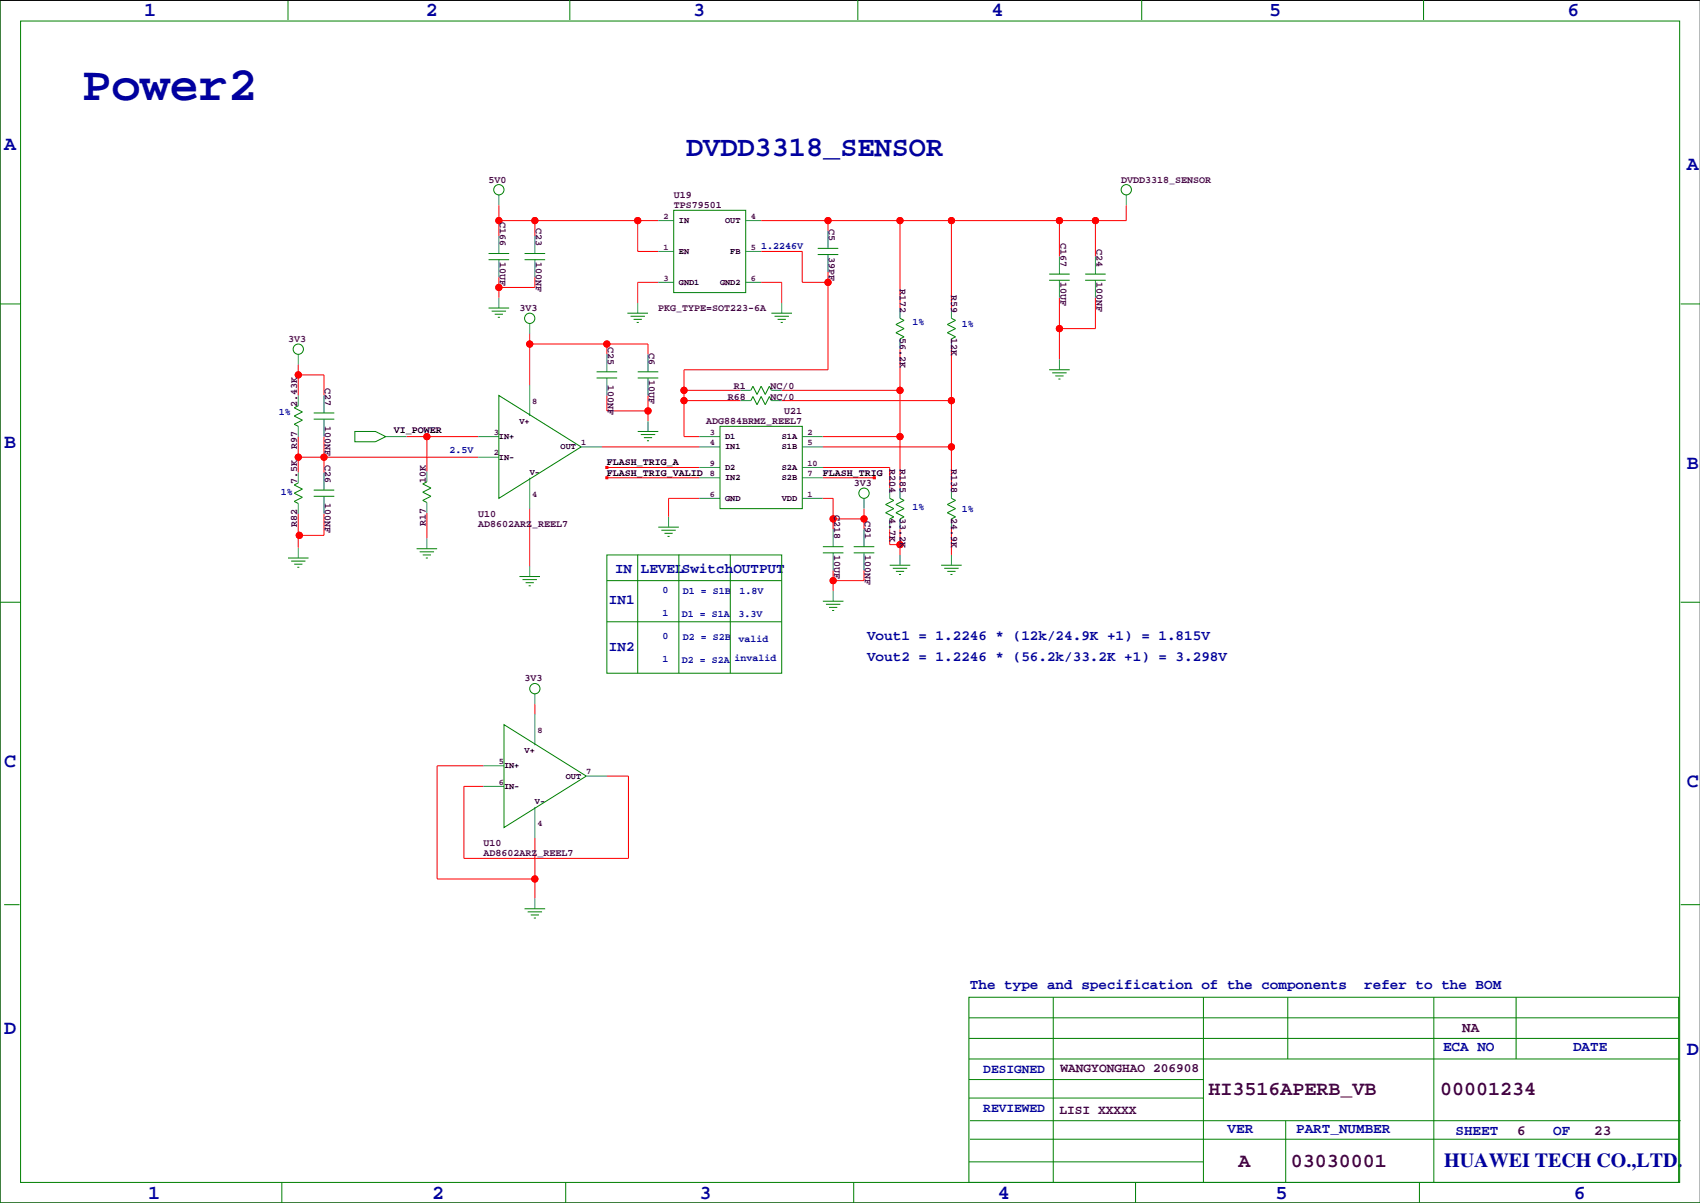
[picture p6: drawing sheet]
<svg xmlns="http://www.w3.org/2000/svg" width="420mm" height="297mm" viewBox="0 0 420 297" stroke-linecap="round" stroke-linejoin="round" font-family="sans-serif">
<path d="M419.9 .1h-419.9v296.9h419.9" fill="none" stroke="#000" stroke-width=".25"/>
<g fill="none" stroke="#f00" stroke-width=".25">
<path d="M123.2 54.5h39.4M123.2 50.7v7.6M132.1 54.5v3.8M157.5 54.5v7.6h5.1M204.5 54.5v2.5M222.2 54.5v21.6M234.9 54.5v21.6M261.6 54.5v8.9M270.5 54.5v8.9M278.1 50.7v3.8h-90.1M123.2 68.4v5.1M132.1 68.4v2.6h-8.9"/>
<path d="M162.6 69.7h-5.1v5.1M188 62.1h10.1v7.6h6.4M188 69.7h5v5.1M204.5 67.2v24.1h-35.6v16.5h3.8M261.6 73.5v15.3M270.5 73.5v7.6h-8.9M73.7 92.6h6.3v5M73.7 90v7.6M130.8 84.9h29.2v2.6M130.8 82.4v12.7M149.9 84.9v2.6M149.9 97.6v3.9h10.1"/>
<path d="M160 97.6v6.4M168.9 98.9h14M168.9 96.4h14M193 98.9h41.9M193 96.4h29.2M222.2 86.2v34.3M234.9 86.2v34.3M73.7 107.8v8.9M73.7 112.9h44.4M80 107.8v8.9M100.3 107.8h17.8M105.4 107.8v8.6"/>
<path d="M148.6 110.3h24.1M149.9 115.4h22.8M149.9 118h22.8M203.2 107.8h19M203.2 110.3h31.7M203.2 115.4h16.5v5.1M203.2 118h12.7M73.7 126.9v4.5h.2v.8M80 126.9v5.3h-6.3v3M105.4 126.6v6.4M130.8 125.6v14.2M172.7 123h-7.6v4.6"/>
<path d="M203.2 123h2.5v7.7M205.7 128.1h7.7M213.4 125.6v5.1M219.7 130.7v3.8h2.5M222.2 130.7v6.3M234.9 130.7v6.3M205.7 140.8v5.1M213.4 140.8v2.6h-7.7M132.1 173.8v2.6M119.4 189.1h-11.5v27.9h24.2M149.9 191.6h5.3v20.3h-40.6v-17.7h4.8M132.1 206.9v15"/>
<circle cx="123.2" cy="54.5" r=".76"/>
<circle cx="132.1" cy="54.5" r=".76"/>
<circle cx="157.5" cy="54.5" r=".76"/>
<circle cx="204.5" cy="54.5" r=".76"/>
<circle cx="222.3" cy="54.5" r=".76"/>
<circle cx="235" cy="54.5" r=".76"/>
<circle cx="261.6" cy="54.5" r=".76"/>
<circle cx="270.5" cy="54.5" r=".76"/>
<circle cx="123.2" cy="71" r=".76"/>
<circle cx="204.5" cy="69.7" r=".76"/>
<circle cx="73.7" cy="92.6" r=".76"/>
<circle cx="130.8" cy="84.9" r=".76"/>
<circle cx="149.9" cy="84.9" r=".76"/>
<circle cx="168.9" cy="96.4" r=".76"/>
<circle cx="168.9" cy="98.9" r=".76"/>
<circle cx="222.3" cy="96.4" r=".76"/>
<circle cx="235" cy="98.9" r=".76"/>
<circle cx="261.6" cy="81.1" r=".76"/>
<circle cx="73.7" cy="112.9" r=".76"/>
<circle cx="80" cy="112.9" r=".76"/>
<circle cx="105.4" cy="107.8" r=".76"/>
<circle cx="160" cy="101.5" r=".76"/>
<circle cx="222.3" cy="107.8" r=".76"/>
<circle cx="235" cy="110.3" r=".76"/>
<circle cx="73.9" cy="132.2" r=".76"/>
<circle cx="205.7" cy="128.1" r=".76"/>
<circle cx="213.4" cy="128.1" r=".76"/>
<circle cx="222.3" cy="134.5" r=".76"/>
<circle cx="205.7" cy="143.4" r=".76"/>
<circle cx="132.1" cy="217" r=".76"/>
</g>
<g fill="#f00" stroke="#f00" stroke-width=".25">
<path d="M149.6 117.7h.5v.5h-.5z" fill-rule="evenodd"/>
<path d="M149.6 115.2h.5v.5h-.5z" fill-rule="evenodd"/>
<path d="M215.6 117.7h.6v.5h-.6z" fill-rule="evenodd"/>
<circle cx="132.1" cy="217" r=".76"/>
<circle cx="205.7" cy="143.4" r=".76"/>
<circle cx="168.9" cy="98.9" r=".76"/>
<circle cx="168.9" cy="96.4" r=".76"/>
<circle cx="204.5" cy="69.7" r=".76"/>
<circle cx="235" cy="98.9" r=".76"/>
<circle cx="235" cy="110.3" r=".76"/>
<circle cx="261.6" cy="81.1" r=".76"/>
<circle cx="160" cy="101.5" r=".76"/>
<circle cx="105.4" cy="107.8" r=".76"/>
<circle cx="235" cy="54.5" r=".76"/>
<circle cx="222.3" cy="54.5" r=".76"/>
<circle cx="204.5" cy="54.5" r=".76"/>
<circle cx="270.5" cy="54.5" r=".76"/>
<circle cx="261.6" cy="54.5" r=".76"/>
<circle cx="123.2" cy="54.5" r=".76"/>
<circle cx="132.1" cy="54.5" r=".76"/>
<circle cx="157.5" cy="54.5" r=".76"/>
<circle cx="123.2" cy="71" r=".76"/>
<circle cx="130.8" cy="84.9" r=".76"/>
<circle cx="149.9" cy="84.9" r=".76"/>
<circle cx="73.7" cy="112.9" r=".76"/>
<circle cx="80" cy="112.9" r=".76"/>
<circle cx="73.7" cy="92.6" r=".76"/>
<circle cx="222.3" cy="134.5" r=".76"/>
<circle cx="222.3" cy="96.4" r=".76"/>
<circle cx="222.3" cy="107.8" r=".76"/>
<circle cx="213.4" cy="128.1" r=".76"/>
<circle cx="205.7" cy="128.1" r=".76"/>
<circle cx="73.9" cy="132.2" r=".76"/>
</g>
<g fill="none" stroke="#008080" stroke-width=".25">
<path d="M123.2 48.1v2.6M123.2 58.3v4.3M132.1 58.3v4.3M162.6 54.5h3.8M184.1 54.5h3.9M204.5 57v4.3M278.1 48.1v2.6M123.2 64.1v4.3M123.2 73.5v2.6M130.8 79.9v2.5M132.1 64.1v4.3M157.5 74.8v2.5"/>
<path d="M162.6 69.7h3.8M162.6 62.1h3.8M184.1 69.7h3.9M184.1 62.1h3.9M193 74.8v2.5M204.5 62.9v4.3M222.2 76.1v2.5M234.9 76.1v2.5M261.6 63.4v4.3M261.6 69.2v4.3M270.5 63.4v4.3M270.5 69.2v4.3"/>
<path d="M73.7 87.5v2.5M73.7 97.6v2.6M80 97.6v4.4M130.8 95.1v7.6M149.9 87.5v4.3M149.9 93.3v4.3M160 87.5v4.3M160 93.3v4.3M182.9 96.4h2.5M182.9 98.9h2.5M190.5 96.4h2.5M190.5 98.9h2.5"/>
<path d="M222.2 83.7v2.5M234.9 83.7v2.5M261.6 88.8v2.5M73.7 105.3v2.5M73.7 116.7v2.5M80 103.5v4.3M80 116.7v4.3M95.2 107.8h5.1M105.4 116.4v2.6M118.1 107.8h5.1M118.1 112.9h5.1M130.8 118v7.6"/>
<path d="M143.5 110.3h5.1M160 104v2.5M172.7 107.8h5.1M172.7 110.3h5.1M172.7 118h5.1M172.7 115.4h5.1M198.1 107.8h5.1M198.1 110.3h5.1M198.1 118h5.1M198.1 115.4h5.1M73.7 124.3v2.6M73.7 135.2v2.6"/>
<path d="M80 122.5v4.4M105.4 124.1v2.5M105.4 133v2.5M130.8 139.8v2.6M165.1 127.6v2.6M172.7 123h5.1M198.1 123h5.1M205.7 130.7v4.3M205.7 136.5v4.3M213.4 123v2.6M213.4 130.7v4.3M213.4 136.5v4.3"/>
<path d="M219.7 120.5v2.5M219.7 128.1v2.6M222.2 120.5v2.5M222.2 128.1v2.6M222.2 137v2.6M234.9 120.5v2.5M234.9 128.1v2.6M234.9 137v2.6M205.7 145.9v2.5M132.1 171.3v2.5M132.1 176.4v7.6M119.4 189.1h5.1"/>
<path d="M119.4 194.2h5.1M132.1 199.2v7.7M144.8 191.6h5.1M132.1 221.9v2.5"/>
</g>
<g fill="none" stroke="#008000" stroke-width=".25">
<path d="M0 -.1v297.1h419.9M71.1 0v4.9M140.7 0v4.9M211.8 0v4.9M281.9 0v4.9M351.5 0v4.9M5.1 5.2h409.7v286.8h-409.7zM166.4 51.9h17.7v20.3h-17.7zM0 75h5.1M120.6 76.1h5.1M120.6 62.6h5.1M120.6 64.1h5.1"/>
<path d="M121.4 76.8h3.6M122.2 77.6h2M122.9 78.3h.5M129.5 62.6h5.1M129.5 64.1h5.1M154.9 77.3h5.1M155.7 78.1h3.6M156.5 78.9h2M157.2 79.6h.5M190.5 77.3h5.1M191.3 78.1h3.5M192 78.9h2.1"/>
<path d="M192.8 79.6h.5M201.9 61.3h5.1M201.9 62.9h5.1M222.2 78.6l1.1 .5-2.1 1 2.1 1-2.1 1.1 2.1 1-1.1 .5M234.9 78.6l1.1 .5-2.1 1 2.1 1-2.1 1.1 2.1 1-1.1 .5M259.1 67.7h5.1M259.1 69.2h5.1M268 67.7h5M268 69.2h5M415 75h4.9M123.2 97.6l20.3 12.7-20.3 12.7zM147.3 91.8h5.1"/>
<path d="M147.3 93.3h5.1M157.5 91.8h5.1M157.5 93.3h5.1M185.4 96.4l.5-1 1 2 1.1-2 1 2 1-2 .5 1M185.4 98.9l.5-1 1 2 1.1-2 1 2 1-2 .5 1M259.1 91.3h5.1M259.8 92.1h3.6M260.6 92.8h2M261.4 93.6h.5M73.7 100.2l-1.1 .5 2.1 1-2.1 1 2.1 1-2.1 1.1 1.1 .5M73.7 119.2l-1.1 .5 2.1 1.1-2.1 1 2.1 1-2.1 1 1.1 .5M77.5 102h5"/>
<path d="M77.5 103.5h5M87.6 106.5h5.1l2.5 1.3-2.5 1.3h-5.1zM105.4 119l-1 .5 2 1-2 1 2 1-2 1.1 1 .5M157.5 106.5h5.1M158.2 107.3h3.6M159 108.1h2M159.8 108.8h.5M177.8 105.3h20.3v20.3h-20.3zM71.1 137.8h5.1M71.9 138.5h3.5M72.6 139.3h2.1M77.5 121h5"/>
<path d="M77.5 122.5h5M102.9 135.5h5M103.6 136.3h3.6M104.4 137h2M105.2 137.8h.5M149.9 137h43.1v29.2h-43.1zM157.5 137v29.2M162.6 130.2h5M163.3 130.9h3.6M164.1 131.7h2M164.8 132.4h.6M167.6 137v29.2"/>
<path d="M180.3 137v29.2M203.2 135h5.1M203.2 136.5h5.1M210.8 135h5.1M210.8 136.5h5.1M219.7 139.6h5.1M219.7 123l1 .6-2 1 2 1-2 1 2 1-1 .5M222.2 123l1.1 .6-2.1 1 2.1 1-2.1 1 2.1 1-1.1 .5M232.4 139.6h5.1M234.9 123l1.1 .6-2.1 1 2.1 1-2.1 1 2.1 1-1.1 .5M0 148.7h5.1M73.4 140.1h.5"/>
<path d="M128.3 142.4h5M129 143.1h3.6M129.8 143.9h2M130.6 144.6h.5M149.9 153.5h43.1M149.9 143.4h43.1M203.2 148.4h5.1M204 149.2h3.5M204.7 150h2.1M205.5 150.7h.5M220.5 140.3h3.5M221.2 141.1h2.1"/>
<path d="M222 141.8h.5M233.2 140.3h3.5M233.9 141.1h2.1M234.7 141.8h.5M415 148.7h4.9M124.5 178.9l20.3 12.7-20.3 12.7zM1 223.4h3.8M129.5 224.4h5.1M130.3 225.2h3.6M131.1 225.9h2M131.8 226.7h.5M415 223.4h4.9"/>
<path d="M239.3 246.2h175.2v45.8h-175.2zM239.3 251.3h175.2M239.3 256.4h175.2M260.1 246.2v45.8M297.2 246.2v45.8M318 246.2v15.3M354.1 246.2v45.8M374.4 246.2v15.3M239.3 266.6h57.9M239.3 261.5h175.2M239.3 271.1h57.9M239.5 276.7h175.5"/>
<path d="M317.5 276.7v15.3M69.6 292v5M139.7 292v5M210.8 292v5M239.3 286.9h57.9M239.5 281.3h175M280.4 292v5M350.5 292v5M383.5 287.4h.1"/>
<circle cx="123.2" cy="46.8" r="1.27"/>
<circle cx="278.1" cy="46.8" r="1.27"/>
<circle cx="130.8" cy="78.6" r="1.27"/>
<circle cx="73.7" cy="86.2" r="1.27"/>
<circle cx="213.4" cy="121.8" r="1.27"/>
<circle cx="132.1" cy="170" r="1.27"/>
</g>
<text font-size="12" fill="#0000a0" x="20.3" y="24.6">Power2</text>
<text font-size="7.1" fill="#0000a0" x="169.4" y="38.5">DVDD3318_SENSOR</text>
<g font-size="4.9" fill="#0000a0">
<text x="35.6" y="3.9">1</text>
<text x="105.2" y="3.9">2</text>
<text x="171.2" y="3.9">3</text>
<text x="244.9" y="3.9">4</text>
<text x="313.4" y="3.9">5</text>
<text x="387.1" y="3.9">6</text>
<text x="1" y="36.9">A</text>
<text x="416.6" y="42">A</text>
<text x="1" y="110.6">B</text>
<text x="416.6" y="115.7">B</text>
<text x="1" y="189.3">C</text>
<text x="416.6" y="194.4">C</text>
<text x="1" y="255.4">D</text>
<text x="416.6" y="260.5">D</text>
<text x="356.6" y="288">HUAWEI TECH CO.,LTD.</text>
<text x="36.6" y="296">1</text>
<text x="106.7" y="296">2</text>
<text x="172.7" y="296">3</text>
<text x="246.4" y="296">4</text>
<text x="315" y="296">5</text>
<text x="388.6" y="296">6</text>
</g>
<g font-size="4.9" fill="#400040">
<text x="298.5" y="270.5">HI3516APERB_VB</text>
<text x="355.6" y="270.5">00001234</text>
<text x="305.9" y="288.3">A</text>
<text x="318.8" y="288.3">03030001</text>
</g>
<g font-size="3.5" fill="#0000a0">
<text x="151.9" y="141.4">IN</text>
<text x="158.2" y="141.4">LEVELSwitch</text>
<text x="181.1" y="141.4">OUTPUT</text>
<text x="150.4" y="149.3">IN1</text>
<text x="150.4" y="160.7">IN2</text>
<text x="214.1" y="158.1">Vout1 = 1.2246 * (12k/24.9K +1) = 1.815V</text>
<text x="214.1" y="163.2">Vout2 = 1.2246 * (56.2k/33.2K +1) = 3.298V</text>
<text x="239.5" y="244.2">The type and specification of the components</text>
<text x="336.9" y="244.2">refer to the BOM</text>
<text x="356.4" y="259.4">ECA NO</text>
<text x="388.5" y="259.4">DATE</text>
<text x="303.1" y="279.7">VER</text>
<text x="320.1" y="279.7">PART_NUMBER</text>
<text x="359.4" y="280.3">SHEET</text>
<text x="383.5" y="280.3">OF</text>
</g>
<g font-size="3.5" fill="#400040">
<text x="361.1" y="254.9">NA</text>
<text x="374.6" y="280.3">6</text>
<text x="393.7" y="280.3">23</text>
</g>
<g font-size="3.2" fill="#0000a0">
<text x="242.8" y="264.9">DESIGNED</text>
<text x="242.8" y="274.5">REVIEWED</text>
</g>
<g font-size="3.2" fill="#400040">
<text x="261.9" y="264.7">WANGYONGHAO 206908</text>
<text x="261.6" y="275.1">LISI XXXXX</text>
</g>
<g font-size="2.5" fill="#400040">
<text x="120.6" y="45.1">5V0</text>
<text x="276.9" y="45.1">DVDD3318_SENSOR</text>
<text x="166.4" y="51.4">TPS79501</text>
<text x="166.4" y="48.9">U19</text>
<text x="123.4" y="54.9" transform="rotate(90 123.4 54.9)">C166</text>
<text x="132.3" y="56.4" transform="rotate(90 132.3 56.4)">C23</text>
<text x="204.7" y="56.6" transform="rotate(90 204.7 56.6)">C5</text>
<text x="261.8" y="60" transform="rotate(90 261.8 60)">C167</text>
<text x="123.4" y="64.6" transform="rotate(90 123.4 64.6)">10UF</text>
<text x="132.3" y="64.6" transform="rotate(90 132.3 64.6)">100NF</text>
<text x="204.7" y="63.4" transform="rotate(90 204.7 63.4)">39PF</text>
<text x="270.7" y="61.5" transform="rotate(90 270.7 61.5)">C24</text>
<text x="222.2" y="71.4" transform="rotate(90 222.2 71.4)">R172</text>
<text x="261.8" y="69.7" transform="rotate(90 261.8 69.7)">10UF</text>
<text x="270.7" y="69.7" transform="rotate(90 270.7 69.7)">100NF</text>
<text x="128.3" y="76.8">3V3</text>
<text x="162.6" y="76.8">PKG_TYPE=SOT223-6A</text>
<text x="234.9" y="72.9" transform="rotate(90 234.9 72.9)">R59</text>
<text x="222.2" y="83.4" transform="rotate(90 222.2 83.4)">56.2K</text>
<text x="234.9" y="83.4" transform="rotate(90 234.9 83.4)">12K</text>
<text x="71.1" y="84.4">3V3</text>
<text x="150.1" y="85.6" transform="rotate(90 150.1 85.6)">C25</text>
<text x="160.2" y="87.1" transform="rotate(90 160.2 87.1)">C6</text>
<text x="80.2" y="95.7" transform="rotate(90 80.2 95.7)">C27</text>
<text x="150.1" y="95.1" transform="rotate(90 150.1 95.1)">100NF</text>
<text x="160.2" y="93.8" transform="rotate(90 160.2 93.8)">10UF</text>
<text x="73.4" y="100.4" transform="rotate(-90 73.4 100.4)">2.43K</text>
<text x="179.7" y="98.7">R68</text>
<text x="181.2" y="96.1">R1</text>
<text x="190.2" y="98.7">NC/0</text>
<text x="190.2" y="96.1">NC/0</text>
<text x="80.2" y="105.3" transform="rotate(90 80.2 105.3)">100NF</text>
<text x="174.4" y="104.8">ADG884BRMZ_REEL7</text>
<text x="193.7" y="102.2">U21</text>
<text x="73.4" y="111" transform="rotate(-90 73.4 111)">R97</text>
<text x="73.4" y="119.5" transform="rotate(-90 73.4 119.5)">7.5K</text>
<text x="80.2" y="114.8" transform="rotate(90 80.2 114.8)">C26</text>
<text x="105.2" y="119.2" transform="rotate(-90 105.2 119.2)">10K</text>
<text x="219.7" y="115.9" transform="rotate(90 219.7 115.9)">R204</text>
<text x="222.2" y="115.9" transform="rotate(90 222.2 115.9)">R185</text>
<text x="234.9" y="115.9" transform="rotate(90 234.9 115.9)">R138</text>
<text x="80.2" y="124.3" transform="rotate(90 80.2 124.3)">100NF</text>
<text x="210.8" y="120">3V3</text>
<text x="73.4" y="130" transform="rotate(-90 73.4 130)">R82</text>
<text x="105.2" y="129.8" transform="rotate(-90 105.2 129.8)">R17</text>
<text x="118.1" y="127.6">U10</text>
<text x="118.1" y="130.2">AD8602ARZ_REEL7</text>
<text x="206" y="127.3" transform="rotate(90 206 127.3)">C218</text>
<text x="213.6" y="128.8" transform="rotate(90 213.6 128.8)">C91</text>
<text x="219.7" y="127.9" transform="rotate(90 219.7 127.9)">4.7K</text>
<text x="222.2" y="127.9" transform="rotate(90 222.2 127.9)">33.2K</text>
<text x="234.9" y="127.9" transform="rotate(90 234.9 127.9)">24.9K</text>
<text x="206" y="137" transform="rotate(90 206 137)">10UF</text>
<text x="213.6" y="137" transform="rotate(90 213.6 137)">100NF</text>
<text x="129.5" y="168.3">3V3</text>
<text x="119.4" y="208.9">U10</text>
<text x="119.4" y="211.4">AD8602ARZ_REEL7</text>
</g>
<g font-size="2.5" fill="#0000a0">
<text x="188" y="61.6">1.2246V</text>
<text x="225.3" y="80.1">1%</text>
<text x="237.5" y="80.6">1%</text>
<text x="68.8" y="102.5">1%</text>
<text x="111" y="111.9">2.5V</text>
<text x="69.3" y="122.3">1%</text>
<text x="225.3" y="125.8">1%</text>
<text x="237.5" y="126.4">1%</text>
<text x="163.6" y="146.4">0</text>
<text x="168.7" y="146.7">D1 = S1B</text>
<text x="182.6" y="146.7">1.8V</text>
<text x="163.6" y="152">1</text>
<text x="168.4" y="152.3">D1 = S1A</text>
<text x="182.4" y="152.3">3.3V</text>
<text x="163.6" y="157.8">0</text>
<text x="168.7" y="158.1">D2 = S2B</text>
<text x="182.4" y="158.6">valid</text>
<text x="163.6" y="163.4">1</text>
<text x="168.4" y="163.7">D2 = S2A</text>
<text x="181.4" y="163.2">invalid</text>
</g>
<g font-size="2.5">
<text x="97.3" y="106.8">VI_POWER</text>
<text x="149.9" y="114.9">FLASH_TRIG_A</text>
<text x="149.9" y="117.5">FLASH_TRIG_VALID</text>
<text x="203.2" y="117.5">FLASH_TRIG</text>
</g>
<g font-size="2.1" fill="#400040">
<text x="163.8" y="54">2</text>
<text x="185.4" y="54">4</text>
<text x="163.8" y="61.7">1</text>
<text x="185.4" y="61.7">5</text>
<text x="163.8" y="69.3">3</text>
<text x="185.4" y="69.3">6</text>
<text x="131.4" y="99.8">8</text>
<text x="121.9" y="107.4">3</text>
<text x="175.3" y="107.4">3</text>
<text x="199.4" y="107.4">2</text>
<text x="121.9" y="112.5">2</text>
<text x="143.5" y="109.9">1</text>
<text x="175.3" y="109.9">4</text>
<text x="199.4" y="109.9">5</text>
<text x="175.3" y="117.5">8</text>
<text x="175.3" y="115">9</text>
<text x="199.4" y="117.5">7</text>
<text x="199.4" y="115">10</text>
<text x="131.4" y="122.6">4</text>
<text x="175.3" y="122.6">6</text>
<text x="199.4" y="122.6">1</text>
<text x="132.7" y="181">8</text>
<text x="123.2" y="188.7">5</text>
<text x="144.8" y="191.2">7</text>
<text x="123.2" y="193.7">6</text>
<text x="132.7" y="203.9">4</text>
</g>
<g font-size="2.1">
<text x="167.6" y="55.1">IN</text>
<text x="179.1" y="55.1">OUT</text>
<text x="167.6" y="62.7">EN</text>
<text x="180.3" y="62.7">FB</text>
<text x="167.6" y="70.3">GND1</text>
<text x="177.8" y="70.3">GND2</text>
<text x="128.3" y="104.6">V+</text>
<text x="123.2" y="108.4">IN+</text>
<text x="123.2" y="113.5">IN-</text>
<text x="138.4" y="110.9">OUT</text>
<text x="179.1" y="110.9">IN1</text>
<text x="179.1" y="108.4">D1</text>
<text x="193" y="108.4">S1A</text>
<text x="193" y="110.9">S1B</text>
<text x="130.8" y="117.3">V-</text>
<text x="179.1" y="118.6">IN2</text>
<text x="179.1" y="116">D2</text>
<text x="193" y="118.6">S2B</text>
<text x="193" y="116">S2A</text>
<text x="179.1" y="123.6">GND</text>
<text x="193" y="123.6">VDD</text>
<text x="129.5" y="185.9">V+</text>
<text x="124.5" y="189.7">IN+</text>
<text x="124.5" y="194.8">IN-</text>
<text x="139.7" y="192.2">OUT</text>
<text x="132.1" y="198.6">V-</text>
</g>
</svg>
